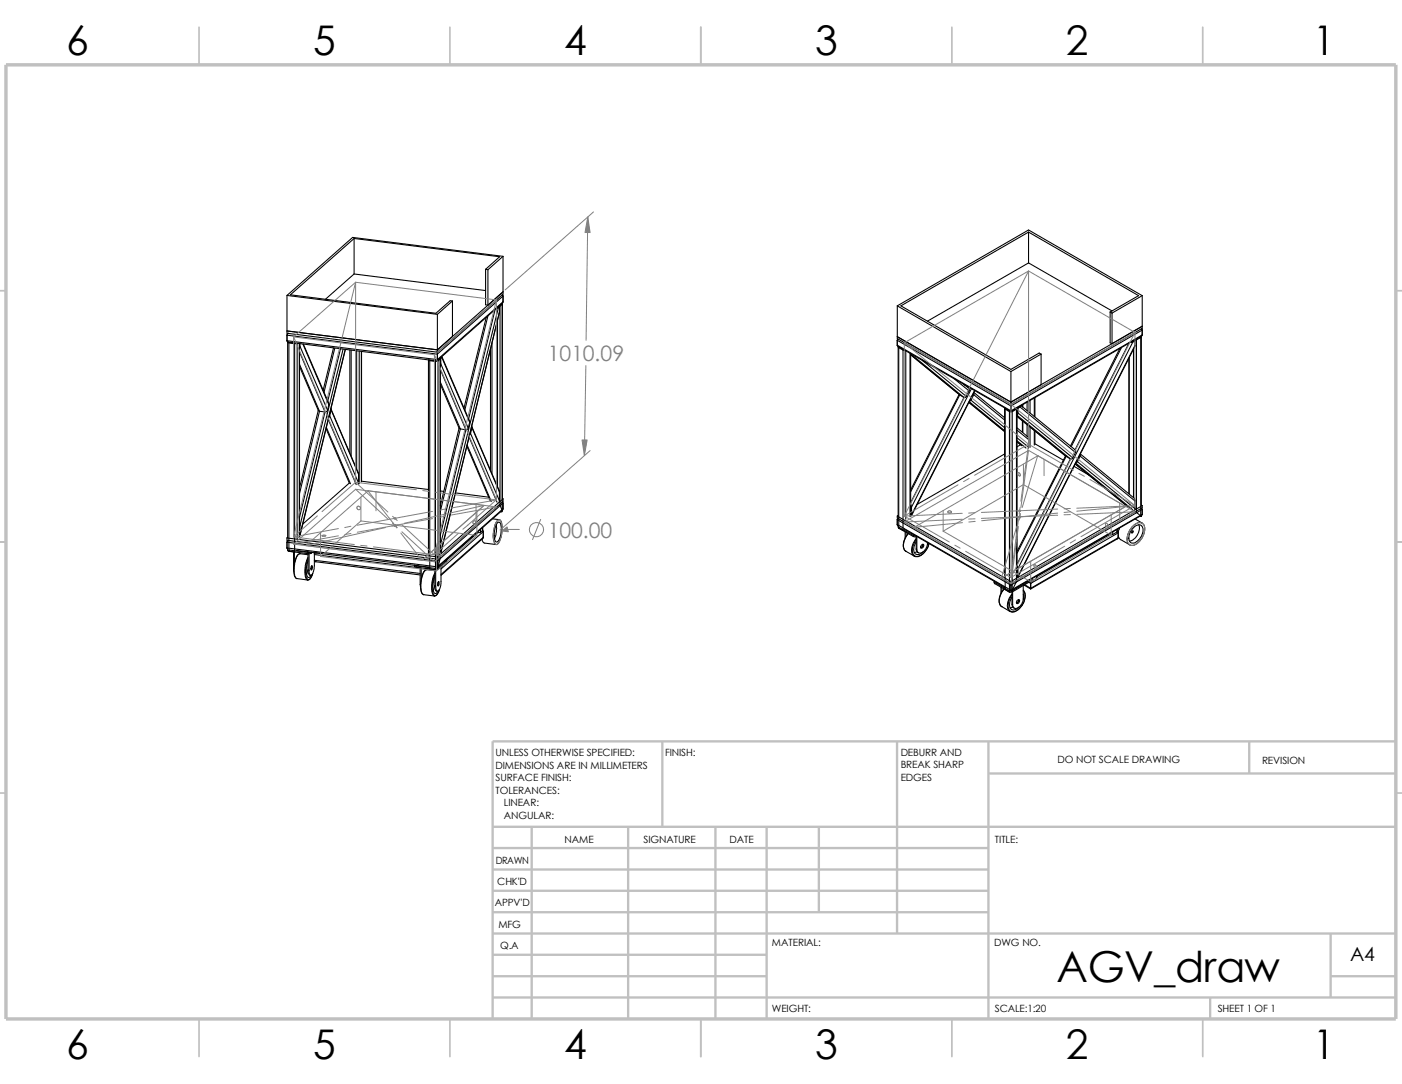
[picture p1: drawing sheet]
<svg xmlns="http://www.w3.org/2000/svg" width="279mm" height="216mm" viewBox="0 0 279 216" stroke-linecap="round" stroke-linejoin="round" font-family="sans-serif">
<g fill="none" stroke="#c0c0c0" stroke-width=".34">
<path d="M39.7 5.4v7.5M89.7 5.4v7.5M139.7 5.4v7.5M189.7 5.4v7.5M239.7 5.4v7.5M-.1 57.9h1.3M278.2 57.9h1.2M-.1 107.9h1.3M278.2 107.9h1.2M-.1 157.9h1.3M278.2 157.9h1.2M39.7 202.9v7.5"/>
<path d="M89.7 202.9v7.5M139.7 202.9v7.5M189.7 202.9v7.5M239.7 202.9v7.5"/>
</g>
<g fill="none" stroke="#c0c0c0" stroke-width=".47">
<path d="M132 147.7v17M178.8 147.7v38.2M197 147.7v55.2M197 154.1h81.2M249 147.7v6.4M278.2 147.7h-180v55.2M98.2 168.9h98.8M98.2 173.2h98.8M98.2 177.4h98.8M98.2 164.7h180M106 164.7v38.2M125.2 164.7v38.2"/>
<path d="M142.6 164.7v38.2M152.8 164.7v38.2M163.2 164.7v17M98.2 194.4h54.6M98.2 181.7h98.8M98.2 198.7h180M98.2 185.9h180M98.2 190.2h54.6M241.2 198.7v4.2M265.2 194.4h13M265.2 185.9v12.8"/>
</g>
<path d="M1.2 12.9h277v190h-277z" fill="none" stroke="#c0c0c0" stroke-width=".68" stroke-linecap="butt"/>
<g fill="none" stroke="#000" stroke-width=".21">
<path d="M57.2 58.8l30 3.8M57.2 58.8v7.6l30 3.7M70.6 47.5l29 3.6-2.8 2.5M70.6 47.5l-12.7 11.2 29 3.7 2.8-2.5h.5M70.6 47.5v7.1M70.6 54.6l-5.7 5M70.6 54.6l26.2 3.3M90.2 59.9l-3 2.7M90.2 59.9v7.1l-3 2.7M96.8 53.6l.4 .1M96.8 53.6v7.1l.4 .1v-7.1M100.1 58.7l.1 .3z"/>
<path d="M100.2 51.1l-29.9-3.8-13.1 11.5M100.2 51.1l-3 2.6M100.2 51.1v7.5l-13 11.5M100.2 59v1.1M100.2 58.1l-13 11.6M100.2 59l-13 11.5M205 46.2l21.9 12.7-5.7 3.2M205 46.2l-25.5 14.7 22 12.7 5.6-3.3 .4 .2M205 46.2v6.2M205 52.4l-20.2 11.6M205 52.4l16.6 9.5M227.6 58.9l-22.6-13.1-26.2 15.1"/>
<path d="M227.6 58.9l-6 3.5M227.6 58.9v6.5l-26.1 15.1M57.2 67.9l.3 .3M57.2 67.9l.1 .2 .2 .1M57.2 66.8v1.1M57.2 65.9l30 3.8M57.2 66.8l30 3.7M57.2 67.9l30 3.7M57.3 68.2v38.9M57.4 68.1l-.1 .1 .3 .1M57.4 66.4l-.2 .4M57.4 66.4v.1"/>
<path d="M57.5 68.2l29.5 3.7M57.5 68.2h.1M57.5 68.2l1.5 .2M57.6 68.3l1.1 .2M57.6 68.3v41.5M58 68.2v.1M58.2 68.2v.1M58.7 68.5v41.4M59.2 68.4l-.5 .1M59.2 68.4v38.9M59.6 68.5v38.4M59.7 73l3.7 8.7 .3 .2"/>
<path d="M59.7 68.5v38.3M59.7 70.1l5.1 11.9M59.7 72.6l4 9.3M59.8 69l-.1 .3M59.8 68.5v.5M59.8 69l5.5 12.7M60.4 68.5l5.1 12.1M60.5 68.5l5 12.1M66.5 69.3l-2.1 8.5M66.7 69.3l-2.1 8.9M67.9 69.5l-2.6 10.4M68.4 69.6l-8.6 35.1"/>
<path d="M68.8 69.6l-9 36.9M68.8 69.6l-9 37.1M69.7 69.7v20.4M70 69.7v21.1M71.1 69.9v23.5M71.6 69.9v26.5M72 70v26M72.1 70v25.9M85.6 71.7l1.5 .2M85.6 71.8l1.2 .2M85.6 71.8v41.5M85.6 71.8l-.2-.1v38.9"/>
<path d="M86 71.8h.1M86.3 71.8h.1M86.8 72v41.5M87 70.1l.2 .4zM87.2 71.6l-.2 .3M87.2 62.6v7.5M87.2 70.5v1.1M87.3 71.9l-.5 .1M87.3 71.9v41M87.4 71.6h.1M87.5 71.5l-.4 .4M87.6 71.4l.1 .1-.4 .4"/>
<path d="M87.7 71.4h.1M87.8 76.5l3.7 8.8 .2 .1M87.8 71.5l-.1 39.7M87.8 73.6l5 12M87.8 76.1l3.9 9.3M87.8 72.5v.4M87.8 71.2h.1M87.8 71.4v1.1M87.8 72.5l5.5 12.8M87.9 71.1v.1M87.9 71.2l-.2 .2M88 71l.1 .2"/>
<path d="M88.1 71.2l-.3 .2M88.1 71.2l5.5 12.9M88.1 71.1l5.5 13M96.9 63.2l-4.4 18.1M97.2 62.9l-4.6 18.8M97.7 69.5v24.2M98 68.5v25.8M98.7 61.6l-5.3 21.8M99.1 61.2v.1M99.1 63.8v33.1M99.3 61.1l-.3 .2M99.3 61.3l-11.5 46.9"/>
<path d="M99.3 61.1h.2M99.3 61.3l-.4 .1M99.5 62.2l-11.7 48M99.5 61.1v1.1M99.5 62.2l-11.7 47.8M99.5 61.1l-.2 .2M99.7 61l-.4 .1M99.7 61v39.7M99.8 60.7h.1M99.9 60.5l-.5 .5M100 60.5l.1 .1M100.1 60.4l-13 11.5"/>
<path d="M100.1 60.6l-.4 .4M100.1 60.6v41M100.1 60.6v38.8M100.2 60.1l-.1 .3M100.2 60.1l-13 11.5M178.8 68.7l.2 .3M178.8 60.9l22.7 13.1M178.8 60.9v6.5l22.7 13.1M178.8 67.8v.9M178.8 67.8l22.7 13.1M178.8 68.7l22.7 13.1M179 67.6l-.2 .2"/>
<path d="M179 69.1v33.7M179 69l22.5 13M179 69l.1 .3M179.1 69.3l.9 .4M179.1 69.3v35.9M179.2 69.1v.1M179.2 69.2l.9 .4M180 69.7l.4 .1M180 69.7v36M180.1 69.6l.1 .1M180.1 69.6h.1M180.5 69.9v33.5"/>
<path d="M181.4 70.4v32.5M181.5 70.7l9.8 8M181.5 70.4v32.4M181.5 70.5l10.6 8.7M183.8 71.8l8.8 7.2M190.2 75.4l2.9 2.5M191.1 78.6l-9.6 19M191.2 78.6l.1 .1M191.3 78.7l-9.8 19.3M191.3 78.7l.8 .5M192.1 76.5l1 .8M192.1 76.6h.1"/>
<path d="M192.1 79.2l-10.6 20.9M192.3 76.7h.1M192.6 79l-.2 .2h-.3M193.1 77.3v.6M193.1 77.1l-.1 .2M193.1 77.9l-.5 1.1M193.5 79.7l-.3 .2M193.5 79.7l6.7 5.5M193.6 77.4l-11.9 23.6M194.1 78.2v.4M194.1 78.6l6.1 5.1M194.1 78.6l-.6 1.1"/>
<path d="M194.1 78.2l6.1 5M194.2 77.8l-12.5 24.7M194.3 77.8l-12.6 24.9M201.5 74v6.5M205.3 79.8v2.5M206.1 79.2v3.7M206.2 79.2v3.8M207.5 70.5l-6 3.5M207.5 70.5v6.1M221.2 62.1l.4 .3M221.2 62.1v6.2l.4 .2v-6.1M223.2 69.4l-9.9 19.5"/>
<path d="M223.5 69.3l-10 19.6M225 71.4v26.9M225 68.3l-10.8 21.3M225 71.2v27.2M225.8 68.1l-.5 .1M225.8 68.1l-22.9 45.1M225.9 67.8v.1M225.9 69.5v29.6M226.1 67.8l-.6 .3M226.1 67.8l.1 .1M226.2 68.8l-23.3 46.1M226.2 67.9v.9"/>
<path d="M226.2 68.8l-23.3 46M226.2 67.9l-.4 .2M226.4 67.6h-.2M226.4 67.6h.1M226.5 67.7h-.4M226.5 67.7v34.4M227.2 67.1h.1M227.2 67.1l-.8 .5M227.3 67.2l-.8 .5M227.3 67.2v35.5M227.4 67l-.1 .2M227.5 65.5l.1 .2z"/>
<path d="M227.5 67.1v33.6M227.6 66.7l-.1 .2-26 15.1M227.6 65l-26.1 15.1-22.7-13M227.6 65.7v1M227.6 65.7l-26.1 15.2M227.6 66.7l-26.1 15.1M63.4 81.8l-3.7 15.4M63.7 81.9l-4 16.4M63.7 81.9l1.1 .1M64.8 82l-5.1 21M65 85.4l4.6 10.9M65 85.1l4.8 11.3"/>
<path d="M65.3 81.7l-.3 .3h-.2M65.4 83.5l5.6 13M65.5 80.6l-.2 1.1M65.7 82.8l-.2 .3M65.7 82.8l5.8 13.4M66 81.4v.3M66 81.4l5.5 13M66 81.7l5.5 12.7M66 81.7l-.3 1.1M69.6 96.2l-9.3 8.2M71.5 96.2l-.1 .3M71.5 94.4v1.8"/>
<path d="M72.1 95.8l13.3 1.7M87.8 97.8l.6 .1M90.8 98.2l6.6 .8M91.5 85.3l-3.7 15.4M91.7 85.4l-3.9 16.4M91.7 85.4l1.1 .2M92.8 85.6l-5 21M93 88.9l4.7 10.9M93.1 88.6l4.8 11.3M93.3 85.3l-.2 .2-.3 .1M93.5 87l5.6 13M93.6 84.1l-.3 1.2"/>
<path d="M93.8 86.3l-.2 .3M93.8 86.3l5.7 13.4M94 84.9l.1 .3M94 85l5.5 13M94.1 85.2l5.4 12.8M94.1 85.2l-.3 1.1M99.5 99.7v.3M99.5 98v1.7M100.1 100l.1 .2M100.1 99.9v.3M100.1 99.4h.1M100.2 99.4v.5l-13 11.5"/>
<path d="M100.2 99.4l-13 11.5M193.1 80.1l7.1 5.8M193.2 80l7 5.8M200.2 81.3v33.7M200.2 90.4l-17.4 10.1M200.2 81.2l.1 .3M200.3 81.5l.9 .5M200.3 81.5v35.9M200.4 81.4h.1M200.4 81.4l.9 .5M201.2 82h.5M201.2 82v35.9"/>
<path d="M201.3 81.9h.1M201.5 80.5v.4M201.5 81.8v.2M201.5 81.9h.1M201.5 80.9v.9M201.6 81.9h.1M201.7 82v35.5M202.4 81.4h.1M202.4 81.4l-.8 .5M202.5 81.4h-.1M202.6 81.5l-.9 .5M202.6 81.5v34.4"/>
<path d="M202.6 81.2v.3M202.7 85.2l2.2 1.8 .1 .5M202.7 82.9l9.8 8M202.7 81.3v33.7M202.7 85.7l2.3 1.8M202.7 87.2l2.3 1.9M202.7 82.7l10.6 8.7M202.7 87.8l1.8 1.4M202.7 81.2v1.1M202.7 81.2l.2 .1M202.9 81.3v1M202.9 82.3l10.9 8.9"/>
<path d="M202.9 82.3l-.2 .3M202.9 81.1h.1M203.2 81h.1M203.2 81l-.5 .2M203.3 81.1l.2-.3 10.8 8.8 .1 .3-.1 .2M203.3 81.1l-.4 .2M203.3 81.1l11 9M203.4 88.6l-.7 .4M203.6 88.7l-.9-.7 .9 .8M203.8 80.6v.4M203.8 83.8v2.3M203.8 80.6v.5"/>
<path d="M203.8 83.9v2.2M204.7 80.1v1.7M204.7 84.5v2.4M205 89.1l-.1 .2M205 87.5v1.6M205.3 85v4.1M206.1 85.7v2.9M206.2 85.8v2.7M206.2 88.4l5.7 3.3M212.3 90.8l-9.6 19M212.4 90.9h.1M212.5 90.9l-9.8 19.3"/>
<path d="M212.5 90.9l.8 .5M213.3 91.4l-10.6 21M213.8 91.2l-.2 .2h-.3M214 92.9l3 1.7M214.3 92.4l10.5 8.6M214.3 90.1l-.5 1.1M214.4 92.2l11.3 9.3M214.7 91.9l-.3 .3M214.7 91.9l11.5 9.4M215.3 90.5v.3M215.3 90.8l-.6 1.1M215.3 90.8l10.9 9"/>
<path d="M215.3 90.4l10.7 8.7 .2 .7M226.2 99.8v1.5M57.2 109.1l.2 .2M57.2 107.1v.5l30 3.8M57.2 108v1.1M57.2 107.1l30 3.8M57.2 108l30 3.8M57.2 109.1l30 3.8M57.3 107.8l.1-.1-.2 .3zM57.3 109.3l.1 .3 .2 .2M57.3 107.6v.1M57.3 107l-.1 .1"/>
<path d="M57.4 109.6v.1M57.6 109.8l1.1 .1M58.5 113.2v.5M58.5 113.2h.1M58.5 109.9v3.3M58.7 109.9v2.2M58.7 109.9h.1M59.2 109.6l26.2 3.4M59.2 115.2l2.1 .3M59.7 104.3l.1 .4M59.7 110.1v.2M59.8 106.5v.3"/>
<path d="M59.8 104.7v1.8M59.8 110.3a2.28 2.28 0 0 0-1.2 2.1 3.8 3.8 0 0 0 .4 2.7l.2 .1M59.8 110.3a1.96 1.96 0 0 0-1 1.7 3.9 3.9 0 0 0 .3 3.2h.1M59.8 110.3l1.6 .2M61.2 109.9h.2M61.3 109.9h.1M61.3 115.5h.1M61.4 113.5v.6a.5 .5 0 0 0 .5 .5M61.4 113.5l.2 .1M61.4 110.3v3.2M61.4 111.3a4.9 4.9 0 0 0-.1 4.1h.3l.2-.2 .5-.9M61.4 111.7a4.1 4.1 0 0 0 0 3.3l.4-.1 .2-.3"/>
<path d="M61.4 113.5l-.3 .9M61.4 111a5.7 5.7 0 0 0-.3 4.4l.2 .1M61.4 110l-3.7-.4v.2l3.7 .5M61.4 110v.3M61.6 110.3v3.3M62 110h-.6M62.1 110v.2M62.1 110.2l-.7 .1M62.1 112.7l-.1 .7M62.1 112.6a.63 .63 0 0 1-.1 .9v-.5zM62.2 110l-.1 .2M62.3 114.2l-.4 .9-.3 .3-.3 .1"/>
<path d="M62.7 110.1v2.5a2.25 2.25 0 0 1-.8 2l-.2-.3-.1-.7M62.7 111.7l.2 .2zM62.7 110.4l24 3.1v-.3l-3.8-.5M62.7 111.6l21 2.6M62.8 110.1l-.1 .2zM62.8 110.1v.1M62.9 111.9l20.8 2.6M62.9 110.1h.1M63 110.1l1.1 .1M82.6 112.6l.3 .1v.3l-.3-.2zM83.2 112.6l.2 .1M83.7 116.4l.1 .5"/>
<path d="M83.7 116.4h.1M83.7 113.1v3.3M83.9 113.1v2.2M84.5 118.4l2.1 .3M85 113.5v-.3l1.7 .3v3.2M85 113.5l1.7 .2M85 113.5a2.28 2.28 0 0 0-1.1 2.1 3.2 3.2 0 0 0 .4 2.8h.2M85 113.5a3.7 3.7 0 0 0-1.1 3.1l.1 1.3 .1 .3 .4 .2M85.6 113.3h.1M85.6 113.3l1.2 .2M86.6 118.7h.1M86.7 114.5a4.7 4.7 0 0 0-.1 4.1h.2l.4-.3 .3-.9"/>
<path d="M86.7 114.9a3.7 3.7 0 0 0 0 3.3 .47 .47 0 0 0 .5-.4M86.7 116.6l-.3 1M86.7 116.7v.6a.44 .44 0 0 0 .5 .5M86.7 116.7l.1 .1M86.7 114.2a5.1 5.1 0 0 0-.3 4.5h.2M86.8 113.5v3.3M87.1 111.5l.1 .3M87.2 112.9l-.1 .2zM87.2 110.9v.5M87.2 111.8v1.1M87.3 112.9l-.2 .4-.3 .2M87.3 113.1l-.1 .1"/>
<path d="M87.3 113.4l-.4 .1M87.3 113.1v.3M87.3 116l-.1 .6M87.4 115.8a.62 .62 0 0 1-.2 .9v-.5zM87.6 117.4l-.4 .9-.3 .3-.3 .1M87.7 111.2l-.4 1.7M87.8 107.8v.4M87.8 111l-.1 .2M87.8 110v.3M87.8 108.2v1.8M87.9 112.9v2.9a1.97 1.97 0 0 1-.7 2l-.3-.5-.1-.5M88.1 112.6v.1"/>
<path d="M88.1 112.7l-.2 .2M88.2 112.6l-.1 .1M88.7 111.7h.1M88.7 111.7l-.1 .1M88.9 111.5l.1 .1M89 111.6l-1.7 1.5M89 111.6v.3M89 111.9l-1.7 1.5M95 106.1h.2M95.2 105.9v.2M95.2 106.1l-6.2 5.4M95.8 106l-.6 .1"/>
<path d="M95.8 105.5v.5M96.1 107.4l.2 .6 .2 .2 2.4 .3M96.1 105.7l.2 .2M96.2 105.6v.1M96.2 105.1v.6M96.2 105.7l-.4 .3M96.3 107l-.2 .3-8.2 7.3M96.3 105.9l-8.4 7.4M96.3 107l-8.4 7.4M96.3 105.9v1.1M98.2 103.3l1.3 .2M98.9 104.5a4.9 4.9 0 0 1-.3 2.8"/>
<path d="M99.2 103.6l.4-.1a3.4 3.4 0 0 1 .3 3 2.19 2.19 0 0 1-1.1 2 2.95 2.95 0 0 1-.4-3l.4-1.3zM99.2 104.1l.3-.1a2.5 2.5 0 0 1 .3 2.3 1.66 1.66 0 0 1-.9 1.7 3.3 3.3 0 0 1-.1-3.2zM99.5 100.5l.2 .2M99.7 100.7l.4 .9M100 101.7l-12.7 11.3M100.1 101.6l-.1 .3h-.3M100.1 101.6v.2M100.2 101.3l-.1 .3zM100.2 100.2v1.1M100.2 100.2l-13 11.6M100.2 101.3l-13 11.6M178.8 104.5l.3 .7"/>
<path d="M178.8 102.8v.4l22.7 13M178.8 103.5v1M178.8 102.8l22.7 13M178.8 103.5l22.7 13M178.8 104.5l22.7 13.1M179 103.3l-.2 .2M179 103.3h.1M179 102.7l-.2 .1M179.1 105.2l.9 .5M180 105.7h.1M180.2 105.4l20 11.7M180.4 105.9v1.2"/>
<path d="M180.6 109.8l1.6 .9M180.6 109.8h.1M180.6 106v.9M181 106.3a2.72 2.72 0 0 0-.5 3.5h.1M181 106.3a2.76 2.76 0 0 0-.5 3.5h.1M181.5 100.5l.2 .5M181.5 100.8v1.8M181.5 102.4h.1M181.7 102.5l-.1 .2M181.7 101v1.5M182 106.8h.7v2.6M182 106.6l.5 .1"/>
<path d="M182 106.6v.2M182 106.6l-2.8-1.6v.2l2.8 1.6M182.6 107.3a2.75 2.75 0 0 0-.5 3.4h.1M182.6 107.5a2.78 2.78 0 0 0-.5 3 1.37 1.37 0 0 0 2-.4l.7-1 .3-.9M182.6 107.9a2.13 2.13 0 0 0-.2 2.4l.7 .1 .9-.5M182.6 109.3l.1 .1M182.6 106.9v2.4M182.6 109.3l.1 .5 .3 .3M182.8 109.9l-.6 .2M183.7 108.5l.1-.1a.39 .39 0 0 1 .3 .5 .39 .39 0 0 1-.4 .3l-.2-.1v-.2zM183.9 108.5l-.3 .6M183.9 108.4v.5l-.4 .2"/>
<path d="M184.8 108.1a1.99 1.99 0 0 1-1.6 2.1l-.3-.2-.2-.6M184.9 108.1l-.1 .4M185.2 108.3a3.4 3.4 0 0 1-2.5 2.6l-.5-.2M198.1 115.8l.1 .2M198.1 115.8l.1 .4M198.2 116l2.9 1.6v.3l-2.9-1.7M198.2 116v.2M199.5 116.9v1.3M199.6 117v.9M200.1 117.3a2.72 2.72 0 0 0-.5 3.5M200.1 117.3a2.94 2.94 0 0 0-.6 3.4l.1 .1M200.2 115.5h.1"/>
<path d="M200.2 117.4h.1M200.3 117.4l.9 .5M201.5 116.2v.3M201.5 117.6v.1zM201.5 115.8v.4M201.5 116.5v1.1M201.7 118.3a2.69 2.69 0 0 0-.5 3.4l.1 .1M201.7 117.9v2.5M201.7 119a1.71 1.71 0 0 0 0 2.5l.9-.2 .5-.4M201.7 117.5l-.3 .4h-.2M201.8 117.6l-.2 .1M201.8 117.6v2.8"/>
<path d="M201.8 117.5h.1M201.9 117.4h.1M202 117.3l-.2 .2M202.6 115.9l-.9 1.6M202.7 119.6l.2-.2a.4 .4 0 0 1 .2 .5 .4 .4 0 0 1-.5 .2zM202.7 112.7l.2 .5M202.7 113v1.9M202.7 115.5l-.1 .4M202.7 114.6h.1M202.9 114.8l-.1 .2M202.9 113.2v1.6M203 119.5l-.3 .6"/>
<path d="M203 119.4l-.1 .5-.3 .2M203.9 117.6a2.73 2.73 0 0 1-.6 3.5l-1 .7-.5 .1-.5-.1M203.9 118.4v1.1M203.9 116.6v2.6a1.89 1.89 0 0 1-1.7 2l-.2-.2-.2-.6M203.9 117.7a2.63 2.63 0 0 1-.6 3.3 1.52 1.52 0 0 1-2 .6 2.55 2.55 0 0 1 .4-3.1M204.1 116.5l1.3 .8M204.2 116.5l1.2 .7M204.7 115.8h.1M204.9 115.7l-.3 .2M205.1 116l.3 .2M205.1 115.9l-3.3 2h-.5M205.1 115.7l-3.3 1.9"/>
<path d="M205.1 115.7v.2M205.3 115.4l-.2 .3M205.3 115.7l-.2 .2M205.3 115.5v.2M205.4 115.8v.4zM205.4 117.2v.1M205.4 116.2v1M205.7 115.7h-.4M205.7 115.2v.5M206.5 114.7v.5M206.5 115.2l-.8 .5M206.7 114.7l-.2 .5"/>
<path d="M221 106.4l.1 .1M221.1 106.5h.6M221.1 106.3v.2M221.1 106.5l-14.4 8.3M221.7 106v.5M222.6 105.5v.5M222.6 106l-.9 .5M222.7 105.4l-.1 .6M222.7 105.9l.1 .2M222.8 107.1l-.1 .2-17.3 10M222.8 106.1l-17.4 10.1M222.8 106.1v1"/>
<path d="M222.8 107.1l-17.4 10.1M222.8 106.6l.3 .6 .2 .3 1.8 1M223 105.2v.2M223.1 105.2l-.3 .9M225.6 105.7a.18 .18 0 0 1 .2 .3 .18 .18 0 0 1-.3 0zM225.6 105.4a1.42 1.42 0 0 1 1.9-.7 2.54 2.54 0 0 1-1.1 3.2 .88 .88 0 0 1-1.1 .2 .88 .88 0 0 1-.3-1.1l.2-.8zM225.7 104.9l.1-.2a1.34 1.34 0 0 1 2.2-.2 3.3 3.3 0 0 1-2.4 4.1 1.23 1.23 0 0 1-.9-1.8l.5-1.3zM226.2 101.3v.2M226.2 103.4l1.4 .8M226.3 101.9l.2 .2M226.5 102.1l.8 .6M226.9 104.5a2.72 2.72 0 0 1-1.8 3.3"/>
<path d="M227.3 102.7l-25.5 14.8M227.3 102.7l.2 .2-.3-.1M227.5 102.7v.2M227.5 100.6l.1 .1M227.5 101.2l.1 .3M227.6 102.4l-.1 .3M227.6 100.7v.4l-26.1 15.1M227.6 101.5v.9M227.6 100.7l-26.1 15.1M227.6 101.5l-26.1 15M227.6 102.4l-26.1 15.2M199.6 120.8l1.7 1"/>
<path d="M199.6 120.8h.1M201.7 120.4h.1M201.7 120.4a.67 .67 0 0 0 .4 .7M201.8 120.9l-.5 .2"/>
</g>
<g fill="none" stroke="#808080" stroke-width=".2">
<path d="M70.9 56.2l-12.4 50.7M70.9 56.2l28 3.5M70.9 56.2l-12.4 10.9M70.9 56.2v39.9M98.9 59.7l-12.3 50.8M98.9 59.7l-12.3 11M98.9 59.7v39.9M117.1 43.2l-.3 24.6M118.3 42.2l-17.6 15.5M205 54l-24.8 48.8M205 54l21.2 12.2M205 54l-24.8 14.3"/>
<path d="M205 54v34.5M58.5 67.1l12.4 29M58.5 67.1l28.1 3.6M58.5 67.1v39.8M86.6 70.7l12.3 28.9M86.6 70.7v39.8M116.8 72.8l-.3 17.9M180.2 68.3l24.8 20.2M180.2 68.3l21.3 12.2M180.2 68.3v34.5M226.2 66.2l-24.7 48.8M226.2 66.2l-24.7 14.3"/>
<path d="M226.2 66.2v34.5M70.8 96.1l12.2 1.4M70.9 96.1l6.4 5.9M70.9 96.1l-6.7 5.8M70.9 97.5l6.4 5.9M70.9 97.5l-12.4 10.9 28.1 3.5M70.9 97.5l28 3.5M71.9 99v4.8M73.3 97.7l5.8 7.5M73.4 97.7l-12.4 11M74.9 98v3.7M84.2 97.7l1.3 .2"/>
<path d="M86.8 98l12.1 1.6M98.9 99.6l-8.9 1.6M98.9 99.5l-6.7 5.9M117.6 89.7l-17.9 15.9M190.9 96.6l-10.7 6.2M193.1 95.3l-1.1 .6M201.5 80.5l24.7 20.2M201.5 80.5v34.5M202.9 94.2h.2l.3 .5a.35 .35 0 0 1-.5-.1 .35 .35 0 0 1 0-.4zM204 96.5l-16 9.3M204 92.5v4M204 96.5l17.4 10.1"/>
<path d="M204.9 88.5l-10.7 6.2M205 88.4l-1.5 11.4M205 88.5l8.9 5.1M205 89.7l-1.5 11.3M206.8 90.8l-3.1 10.3M206.8 90.8l-24.7 14.3M208.1 91.5v3.2M215 94.3l1.1 .6M217.2 95.5l9 5.2M58.5 106.9l12.1 1.6M63.2 102.7l-4.7 4.2M63.9 106.1v4.7"/>
<path d="M63.9 110.8l23.1 2.9M64.2 106.7h.7l-.2 .1zM67.4 105.3l-8.9 1.6M67.4 106.7l-8.9 1.6M69.9 104.8l-1.2 .3M69.9 106.3l-1.2 .2M71.2 101l.2-.2 .2 .1a.35 .35 0 0 1 .2 .5 .35 .35 0 0 1-.5 .1l-.2-.3zM71.9 108.6l1.3 .2M71.9 103.8l-8 7M71.9 103.8l23.1 2.8M74.4 108.9l12.2 1.6M76.8 105.1l-15.9 3.5"/>
<path d="M78.2 102.8l1 .9M78.2 104.2l1 .9M78.6 103.3h.3M78.6 103.1l.3 .3M78.6 104.7h.3M78.6 104.6l.3 .3M78.7 103.1v.3M78.7 104.6v.3M78.9 103.1l-.3 .3M78.9 104.6l-.3 .3M79.3 104.5l-1.2 .3M80.1 104.5l6.5 6"/>
<path d="M80.1 105.9l6.5 6M80.6 104.2l15.9-3.5-12.4 10.9-4.2-5.4M86.2 101.9l-15 2.7M86.2 103.3l-15 2.7M87 109v4.7M87.2 110.1h.5l.1 .4-.2 .2-.4-.1-.1-.2zM88.7 101.4l-1.2 .2M88.7 102.8l-1.2 .2M91.3 106.3l-4.7 4.2M94.4 103.8l.2-.1 .3 .2a.37 .37 0 0 1-.2 .5 .37 .37 0 0 1-.5-.1 .37 .37 0 0 1 .2-.5zM94.9 100.5v3.7M95 106.6l-8 7.1"/>
<path d="M95 101.9v4.7M98.9 101l-8.9 1.6M98.9 101l-12.3 10.9M99.2 103.6l.2-.1a1.06 1.06 0 0 1 .6 1.2l-.1 1.9a2.54 2.54 0 0 1-1 1.9 2.22 2.22 0 0 1-.6-2.5l.5-1.7zM103.5 105.5h-2.4l-1.1 .2M107.7 103.5l-1.6 4M180.2 102.8l9 5.1M180.2 104l21.3 12.2M188 101.7v4.1M188 105.8l17.4 10.1M188.9 101.9l.3-.2 .4 .2a.34 .34 0 0 1-.4 .3 .34 .34 0 0 1-.3-.3zM190.3 108.6l1 .6"/>
<path d="M191.8 102.2l-11.6 .6M191.8 103.4l-11.6 .6M191.8 104.1l-9.7 .9M192.4 109.8l9.1 5.2M194.3 102.1l-1.3 .1M194.3 103.3l-1.3 .1M194.4 103.8l-1.3 .2M202.9 103.6l-1.4 11.4M202.9 104.9l-1.4 11.3M203.1 101.7h.3M203.1 101.6l.3 .3M203.1 103h.3"/>
<path d="M203.1 102.8l.3 .3M203.2 101.6v.3M203.2 102.8v.3M203.3 101.1l-.2 1.3M203.3 102.3l-.2 1.3M203.3 101.6l-.3 .3M203.3 102.8l-.3 .3M203.4 102.3l-.4 1.2M205.4 111.8v4.1M206.1 112.5h.3l.1 .3v.3l-.4-.2zM210.8 101.4l-15.2 .7M210.8 102.6l-15.2 .7"/>
<path d="M210.8 102.2l-15.2 1.5M212.2 108.8l-10.7 6.2M213.3 101.3h-1.3M213.3 102.5h-1.3M213.3 101.9l-1.3 .2M214.3 107.5l-1 .7M214.6 101.8l9.7-.9-24.7 14.2 3-10.3M220.3 104.3a.36 .36 0 0 1 .4 .1 .36 .36 0 0 1-.1 .5l-.3-.3zM221.4 106.6l-16 9.3M221.4 102.5v4.1M223.1 100.2v3.2M225.6 105a1.81 1.81 0 0 1 2.1-.8 2.32 2.32 0 0 1-.1 2.9 2.16 2.16 0 0 1-2.5 1.4 2.32 2.32 0 0 1 .1-2.9z"/>
<path d="M226.1 100.7l-10.7 6.2M226.2 100.7l-11.6 .5M226.2 101.9l-11.6 .5M226.2 101.9l-21.2-12.2-24.8 14.3M226.2 101.9l-24.7 14.3"/>
<circle cx="106.9" cy="105.5" r="1.41"/>
</g>
<g fill="#808080" stroke="#808080" stroke-width=".2">
<path d="M116 87.6h1l-.5 3.1z"/>
<path d="M117.1 43.2l.5 3.1h-1z"/>
<path d="M100 105.7l1-.8 .3 1z"/>
</g>
<text font-size="8.5" x="210.6" y="195.7">AGV_draw</text>
<g font-size="8.1">
<text x="13.2" y="10.9">6</text>
<text x="62.4" y="10.9">5</text>
<text x="112.4" y="10.9">4</text>
<text x="162.4" y="10.9">3</text>
<text x="212.4" y="10.9">2</text>
<text x="261.7" y="10.9">1</text>
<text x="13.2" y="210.9">6</text>
<text x="62.4" y="210.9">5</text>
<text x="112.4" y="210.9">4</text>
<text x="162.4" y="210.9">3</text>
<text x="212.4" y="210.9">2</text>
<text x="261.7" y="210.9">1</text>
</g>
<g font-size="4.2" fill="#808080">
<text x="109.2" y="72">1010.09</text>
<text x="109.2" y="107.1">100.00</text>
</g>
<text font-size="3.9" x="269.1" y="191.5">A4</text>
<g font-size="2">
<text x="98.8" y="150.6">UNLESS OTHERWISE SPECIFIED:</text>
<text x="98.8" y="153.1">DIMENSIONS ARE IN MILLIMETERS</text>
<text x="98.8" y="155.6">SURFACE FINISH:</text>
<text x="132.5" y="150.6">FINISH:</text>
<text x="179.5" y="155.5">EDGES</text>
<text x="179.5" y="150.5">DEBURR AND</text>
<text x="179.5" y="153">BREAK SHARP</text>
<text x="210.8" y="151.9">DO NOT SCALE DRAWING</text>
<text x="251.5" y="152.1">REVISION</text>
<text x="98.8" y="158.1">TOLERANCES:</text>
<text x="100.4" y="160.6">LINEAR:</text>
<text x="100.4" y="163.1">ANGULAR:</text>
<text x="112.5" y="168">NAME</text>
<text x="128.2" y="167.9">SIGNATURE</text>
<text x="145.4" y="167.9">DATE</text>
<text x="198.3" y="167.9">TITLE:</text>
<text x="98.8" y="172.1">DRAWN</text>
<text x="99.1" y="176.3">CHK'D</text>
<text x="98.6" y="180.4">APPV'D</text>
<text x="99.3" y="184.8">MFG</text>
<text x="99.7" y="189">Q.A</text>
<text x="153.8" y="188.5">MATERIAL:</text>
<text x="198.1" y="188.5">DWG NO.</text>
<text x="153.8" y="201.5">WEIGHT:</text>
<text x="198.2" y="201.6">SCALE:1:20</text>
<text x="242.7" y="201.6">SHEET 1 OF 1</text>
</g>
</svg>
